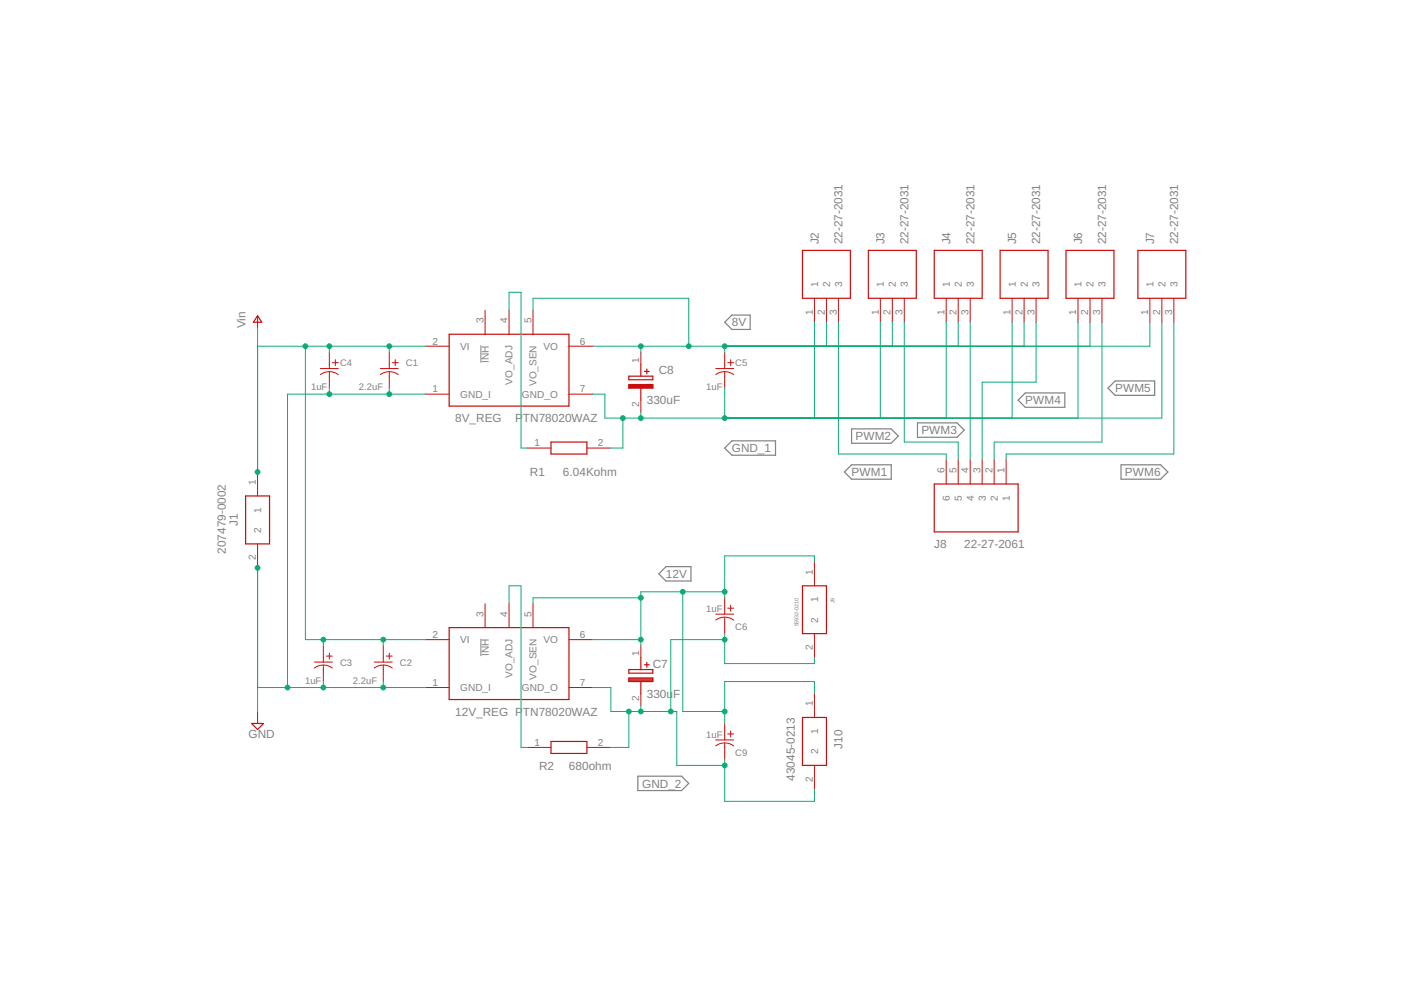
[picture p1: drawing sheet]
<svg xmlns="http://www.w3.org/2000/svg" width="297mm" height="210mm" viewBox="0 0 297 210" stroke-linecap="round" stroke-linejoin="round" font-family="sans-serif">
<path d="M102 73.2v3.7M102 135.4v3.7" fill="none" stroke="#808080" stroke-width=".21"/>
<path d="M153.6 68.3l1.6-1.5h3.8v3h-3.8zM153.6 95l1.6-1.5h9.2v3h-9.2zM180.6 90.9h8.3l1.6 1.6-1.6 1.5h-8.3zM194.5 89.7h8.4l1.5 1.5-1.5 1.5h-8.4zM215.9 84.8l1.5-1.5h8.4v3.1h-8.4zM234.9 82.3l1.5-1.5h8.4v3h-8.4zM237.7 98.6h8.4l1.5 1.5-1.5 1.5h-8.4zM179 100.1l1.6-1.5h8.4v3h-8.4zM139.7 121.7l1.5-1.6h5.3v3.1h-5.3zM135.2 164.6h9.3l1.5 1.5-1.5 1.5h-9.3z" fill="none" stroke="#808080" stroke-width=".25"/>
<g fill="none" stroke="#c90d0c" stroke-width=".25">
<path d="M170.1 53.1h10.2v10.1h-10.2zM184.1 53.1h10.2v10.1h-10.2zM198.1 53.1h10.1v10.1h-10.1zM212 53.1h10.2v10.1h-10.2zM226 53.1h10.2v10.1h-10.2zM241.3 53.1h10.1v10.1h-10.1zM54.6 66.9l.9 1.4h-1.8zM95.2 70.9h25.4v15.2h-25.4zM133.3 79.8h5.1v.7h-5.1zM135.9 77.2v2.6M136.6 78.7h1M137.1 78.2v1"/>
<path d="M116.8 93.7h7.6v2.6h-7.6zM133.3 81.5h5.1v.8h-5.1zM133.3 82.2h5.1M133.3 82h5.1M133.3 81.7h5.1M135.9 82.3v2.5M52.1 105.2h5v10.1h-5zM198.1 102.6h17.8v10.2h-17.8zM95.2 133.1h25.4v15.2h-25.4zM135.9 139.4v2.6M170.1 124.2h5.1v10.1h-5.1zM53.3 153.4h2.6l-1.3 1.3z"/>
<path d="M116.8 157.2h7.6v2.5h-7.6zM133.3 142h5.1v.7h-5.1zM133.3 143.7h5.1v.8h-5.1zM133.3 144.4h5.1M133.3 144.2h5.1M133.3 143.9h5.1M135.9 144.5v2.5M136.6 140.9h1M137.1 140.4v1.1M170.1 152.1h5.1v10.2h-5.1z"/>
</g>
<g fill="none" stroke="#c90d0c" stroke-width=".21">
<path d="M54.6 67.1v2.5M67.9 79.4a3.2 3.2 0 0 1 3.8 0M67.9 78.1h3.8M69.8 74.7v3.4M69.8 78.8v3.5M70.5 76.9h1.2M71.1 76.3v1.2M80.6 79.4a3.2 3.2 0 0 1 3.8 0M80.6 78.1h3.8M82.5 74.7v3.4M82.5 78.8v3.5M83.2 76.9h1.2"/>
<path d="M83.8 76.3v1.2M90.1 73.4h5.1M102.8 65.8v5.1M107.9 65.8v5.1M113 65.8v5.1M120.6 73.4h5.1M135.9 74.7v2.5M151.7 79.4a3.2 3.2 0 0 1 3.9 0M151.7 78.1h3.9M153.6 74.7v3.4M153.6 78.8v3.5M154.3 76.9h1.3"/>
<path d="M154.9 76.3v1.2M172.7 63.2v5.1M175.2 63.2v5.1M177.8 63.2v5.1M186.6 63.2v5.1M189.2 63.2v5.1M191.7 63.2v5.1M200.6 63.2v5.1M203.2 63.2v5.1M205.7 63.2v5.1M214.6 63.2v5.1M217.1 63.2v5.1"/>
<path d="M219.7 63.2v5.1M228.6 63.2v5.1M231.1 63.2v5.1M233.6 63.2v5.1M243.8 63.2v5.1M246.3 63.2v5.1M248.9 63.2v5.1M90.1 83.6h5.1M111.7 95h5.1M120.6 83.6h5.1M124.4 95h5.1M135.9 84.8v2.6"/>
<path d="M200.6 97.5v5.1M203.2 97.5v5.1M205.7 97.5v5.1M208.2 97.5v5.1M210.8 97.5v5.1M213.3 97.5v5.1M54.6 100.1v5.1M54.6 115.3v5.1M172.7 119.1v5.1M68.6 136.9v3.5M69.2 139.1h1.3M69.8 138.5v1.2"/>
<path d="M81.3 136.9v3.5M81.9 139.1h1.3M82.5 138.5v1.2M90.1 135.6h5.1M102.8 128v5.1M107.9 128v5.1M113 128v5.1M120.6 135.6h5.1M135.9 136.9v2.5M151.7 131.5a3.1 3.1 0 0 1 3.9 0M151.7 130.2h3.9M153.6 126.7v3.5"/>
<path d="M153.6 130.9v3.4M154.3 128.9h1.3M154.9 128.3v1.3M172.7 134.3v5.1M54.6 150.9v2.5M66.7 141.6a3.1 3.1 0 0 1 3.8 0M66.7 140.4h3.8M68.6 141v3.5M79.4 141.6a3.1 3.1 0 0 1 3.8 0M79.4 140.4h3.8M81.3 141v3.5M90.1 145.8h5.1"/>
<path d="M111.7 158.5h5.1M120.6 145.8h5.1M124.4 158.5h5.1M135.9 147v2.6M151.7 158.2a3.1 3.1 0 0 1 3.9 0M151.7 156.9h3.9M153.6 153.4v3.5M153.6 157.5v3.5M154.3 155.6h1.3M154.9 155v1.3M172.7 147v5.1M172.7 162.3v5.1"/>
</g>
<g fill="none" stroke="#0dab76" stroke-width=".21">
<path d="M54.6 73.4h35.5M54.6 69.6v30.5M64.7 73.4v62.2h25.4M69.8 73.4v1.3M82.5 73.4v1.3M107.9 65.8v-3.8h2.6v33h1.2M113 65.8v-2.6h33v10.2M135.9 73.4v1.3M153.6 73.4v1.3M172.7 68.3v20.3M175.2 68.3v5.1M177.8 68.3v28h22.8v1.2"/>
<path d="M186.6 68.3v20.3M189.2 68.3v5.1M191.7 68.3v25.4h11.5v3.8M200.6 68.3v20.3M203.2 68.3v5.1M205.7 68.3v29.2M214.6 68.3v20.3M217.1 68.3v5.1M219.7 68.3v12.7h-11.5v16.5M228.6 68.3v20.3M231.1 68.3v5.1M233.6 68.3v25.4h-22.8v3.8"/>
<path d="M243.8 68.3v5.1h-118.1M246.3 68.3v20.3h-118.1v-5h-2.5M248.9 68.3v28h-35.6v1.2M69.8 82.3v1.3M82.5 82.3v1.3M90.1 83.6h-29.1v62.2M132.1 88.6v6.4h-2.6M135.9 87.4v1.2M153.6 82.3v6.3M172.7 119.1v-1.2h-19.1v8.8M54.6 120.4v30.5M68.6 135.6v1.3"/>
<path d="M81.3 135.6v1.3M107.9 128v-3.8h2.6v34.3h1.2M125.7 135.6h10.2M135.9 126.7h-22.9v1.3M144.8 125.5v25.4h8.8M153.6 134.3v6.4h19.1v-1.3M153.6 125.5h-17.7v11.4M153.6 135.6h-11.4v15.3M54.6 145.8h35.5M68.6 144.5v1.3M81.3 144.5v1.3M125.7 145.8h3.8v5.1h14v11.4h10.1"/>
<path d="M133.3 150.9v7.6h-3.8M135.9 149.6v1.3M172.7 147v-2.5h-19.1v8.9M153.6 161v8.9h19.1v-2.5"/>
</g>
<g fill="#0dab76" stroke="#0dab76" stroke-width=".21">
<circle cx="135.9" cy="73.4" r=".51"/>
<circle cx="146" cy="73.4" r=".51"/>
<circle cx="153.6" cy="73.4" r=".51"/>
<circle cx="135.9" cy="88.6" r=".51"/>
<circle cx="132.1" cy="88.6" r=".51"/>
<circle cx="153.6" cy="88.6" r=".51"/>
<circle cx="135.9" cy="135.6" r=".51"/>
<circle cx="144.8" cy="125.5" r=".51"/>
<circle cx="135.9" cy="126.7" r=".51"/>
<circle cx="153.6" cy="125.5" r=".51"/>
<circle cx="153.6" cy="150.9" r=".51"/>
<circle cx="135.9" cy="150.9" r=".51"/>
<circle cx="142.2" cy="150.9" r=".51"/>
<circle cx="133.3" cy="150.9" r=".51"/>
<circle cx="153.6" cy="135.6" r=".51"/>
<circle cx="153.6" cy="162.3" r=".51"/>
<circle cx="69.8" cy="73.4" r=".51"/>
<circle cx="82.5" cy="73.4" r=".51"/>
<circle cx="64.7" cy="73.4" r=".51"/>
<circle cx="68.6" cy="135.6" r=".51"/>
<circle cx="81.3" cy="135.6" r=".51"/>
<circle cx="54.6" cy="100.1" r=".51"/>
<circle cx="68.6" cy="145.8" r=".51"/>
<circle cx="81.3" cy="145.8" r=".51"/>
<circle cx="61" cy="145.8" r=".51"/>
<circle cx="69.8" cy="83.6" r=".51"/>
<circle cx="82.5" cy="83.6" r=".51"/>
<circle cx="54.6" cy="120.4" r=".51"/>
</g>
<g font-size="2.5" fill="#808080">
<text x="173.6" y="51.8" transform="rotate(-90 173.6 51.8)">J2</text>
<text x="178.7" y="51.8" transform="rotate(-90 178.7 51.8)">22-27-2031</text>
<text x="187.5" y="51.8" transform="rotate(-90 187.5 51.8)">J3</text>
<text x="192.6" y="51.8" transform="rotate(-90 192.6 51.8)">22-27-2031</text>
<text x="201.5" y="51.8" transform="rotate(-90 201.5 51.8)">J4</text>
<text x="206.6" y="51.8" transform="rotate(-90 206.6 51.8)">22-27-2031</text>
<text x="215.5" y="51.8" transform="rotate(-90 215.5 51.8)">J5</text>
<text x="220.6" y="51.8" transform="rotate(-90 220.6 51.8)">22-27-2031</text>
<text x="229.4" y="51.8" transform="rotate(-90 229.4 51.8)">J6</text>
<text x="234.5" y="51.8" transform="rotate(-90 234.5 51.8)">22-27-2031</text>
<text x="244.7" y="51.8" transform="rotate(-90 244.7 51.8)">J7</text>
<text x="249.8" y="51.8" transform="rotate(-90 249.8 51.8)">22-27-2031</text>
<text x="52.1" y="69.6" transform="rotate(-90 52.1 69.6)">Vin</text>
<text x="155.2" y="69.2">8V</text>
<text x="139.7" y="79.4">C8</text>
<text x="236.4" y="83.2">PWM5</text>
<text x="96.5" y="89.5">8V_REG</text>
<text x="109.2" y="89.5">P</text>
<text x="110.9" y="89.5">TN78020WAZ</text>
<text x="137.1" y="85.7">330uF</text>
<text x="217.4" y="85.7">PWM4</text>
<text x="155.2" y="95.9">GND_1</text>
<text x="181.4" y="93.3">PWM2</text>
<text x="195.3" y="92.1">PWM3</text>
<text x="112.4" y="101">R1</text>
<text x="119.4" y="101">6.04Kohm</text>
<text x="180.6" y="101">PWM1</text>
<text x="238.5" y="101">PWM6</text>
<text x="50.4" y="111.6" transform="rotate(-90 50.4 111.6)">J1</text>
<text x="47.9" y="117.4" transform="rotate(-90 47.9 117.4)">207479-0002</text>
<text x="198.1" y="116.2">J8</text>
<text x="204.4" y="116.2">22-27-2061</text>
<text x="141.2" y="122.5">12V</text>
<text x="138.4" y="141.6">C7</text>
<text x="137.1" y="147.9">330u</text>
<text x="142.7" y="147.9">F</text>
<text x="96.5" y="151.7">12V_REG P</text>
<text x="110.9" y="151.7">TN78020WAZ</text>
<text x="52.7" y="156.6">GND</text>
<text x="178.7" y="158.7" transform="rotate(-90 178.7 158.7)">J10</text>
<text x="114.3" y="163.2">R2</text>
<text x="120.6" y="163.2">680ohm</text>
<text x="136.2" y="167">GND_2</text>
<text x="168.5" y="165.5" transform="rotate(-90 168.5 165.5)">43045-0213</text>
</g>
<g font-size="2.1" fill="#808080">
<text x="173.4" y="60.9" transform="rotate(-90 173.4 60.9)">1</text>
<text x="176" y="60.9" transform="rotate(-90 176 60.9)">2</text>
<text x="178.5" y="60.9" transform="rotate(-90 178.5 60.9)">3</text>
<text x="187.4" y="60.9" transform="rotate(-90 187.4 60.9)">1</text>
<text x="190" y="60.9" transform="rotate(-90 190 60.9)">2</text>
<text x="192.5" y="60.9" transform="rotate(-90 192.5 60.9)">3</text>
<text x="201.4" y="60.9" transform="rotate(-90 201.4 60.9)">1</text>
<text x="203.9" y="60.9" transform="rotate(-90 203.9 60.9)">2</text>
<text x="206.5" y="60.9" transform="rotate(-90 206.5 60.9)">3</text>
<text x="215.3" y="60.9" transform="rotate(-90 215.3 60.9)">1</text>
<text x="217.9" y="60.9" transform="rotate(-90 217.9 60.9)">2</text>
<text x="220.4" y="60.9" transform="rotate(-90 220.4 60.9)">3</text>
<text x="229.3" y="60.9" transform="rotate(-90 229.3 60.9)">1</text>
<text x="231.9" y="60.9" transform="rotate(-90 231.9 60.9)">2</text>
<text x="234.4" y="60.9" transform="rotate(-90 234.4 60.9)">3</text>
<text x="244.6" y="60.9" transform="rotate(-90 244.6 60.9)">1</text>
<text x="247.1" y="60.9" transform="rotate(-90 247.1 60.9)">2</text>
<text x="249.6" y="60.9" transform="rotate(-90 249.6 60.9)">3</text>
<text x="102.5" y="68.5" transform="rotate(-90 102.5 68.5)">3</text>
<text x="107.6" y="68.5" transform="rotate(-90 107.6 68.5)">4</text>
<text x="112.7" y="68.5" transform="rotate(-90 112.7 68.5)">5</text>
<text x="172.3" y="66.8" transform="rotate(-90 172.3 66.8)">1</text>
<text x="174.9" y="66.8" transform="rotate(-90 174.9 66.8)">2</text>
<text x="177.4" y="66.8" transform="rotate(-90 177.4 66.8)">3</text>
<text x="186.3" y="66.8" transform="rotate(-90 186.3 66.8)">1</text>
<text x="188.8" y="66.8" transform="rotate(-90 188.8 66.8)">2</text>
<text x="191.4" y="66.8" transform="rotate(-90 191.4 66.8)">3</text>
<text x="200.3" y="66.8" transform="rotate(-90 200.3 66.8)">1</text>
<text x="202.8" y="66.8" transform="rotate(-90 202.8 66.8)">2</text>
<text x="205.3" y="66.8" transform="rotate(-90 205.3 66.8)">3</text>
<text x="214.2" y="66.8" transform="rotate(-90 214.2 66.8)">1</text>
<text x="216.8" y="66.8" transform="rotate(-90 216.8 66.8)">2</text>
<text x="219.3" y="66.8" transform="rotate(-90 219.3 66.8)">3</text>
<text x="228.2" y="66.8" transform="rotate(-90 228.2 66.8)">1</text>
<text x="230.7" y="66.8" transform="rotate(-90 230.7 66.8)">2</text>
<text x="233.3" y="66.8" transform="rotate(-90 233.3 66.8)">3</text>
<text x="243.4" y="66.8" transform="rotate(-90 243.4 66.8)">1</text>
<text x="246" y="66.8" transform="rotate(-90 246 66.8)">2</text>
<text x="248.5" y="66.8" transform="rotate(-90 248.5 66.8)">3</text>
<text x="91.7" y="73.1">2</text>
<text x="97.6" y="74.2">VI</text>
<text x="103.6" y="76.9" transform="rotate(-90 103.6 76.9)">INH</text>
<text x="115.2" y="74.2">VO</text>
<text x="123" y="73.1">6</text>
<text x="135.5" y="76.9" transform="rotate(-90 135.5 76.9)">1</text>
<text x="91.7" y="83.2">1</text>
<text x="108.7" y="81.5" transform="rotate(-90 108.7 81.5)">VO_ADJ</text>
<text x="113.8" y="81.9" transform="rotate(-90 113.8 81.9)">VO_SEN</text>
<text x="123" y="83.2">7</text>
<text x="97.6" y="84.3">GND_I</text>
<text x="110.7" y="84.3">GND_O</text>
<text x="135.5" y="86.4" transform="rotate(-90 135.5 86.4)">2</text>
<text x="113.3" y="94.6">1</text>
<text x="126.8" y="94.6">2</text>
<text x="200.3" y="100.3" transform="rotate(-90 200.3 100.3)">6</text>
<text x="202.8" y="100.3" transform="rotate(-90 202.8 100.3)">5</text>
<text x="205.3" y="100.3" transform="rotate(-90 205.3 100.3)">4</text>
<text x="207.9" y="100.3" transform="rotate(-90 207.9 100.3)">3</text>
<text x="210.4" y="100.3" transform="rotate(-90 210.4 100.3)">2</text>
<text x="213" y="100.3" transform="rotate(-90 213 100.3)">1</text>
<text x="54.2" y="102.8" transform="rotate(-90 54.2 102.8)">1</text>
<text x="201.4" y="106.1" transform="rotate(-90 201.4 106.1)">6</text>
<text x="203.9" y="106.1" transform="rotate(-90 203.9 106.1)">5</text>
<text x="206.5" y="106.1" transform="rotate(-90 206.5 106.1)">4</text>
<text x="209" y="106.1" transform="rotate(-90 209 106.1)">3</text>
<text x="211.5" y="106.1" transform="rotate(-90 211.5 106.1)">2</text>
<text x="214.1" y="106.1" transform="rotate(-90 214.1 106.1)">1</text>
<text x="55.4" y="113" transform="rotate(-90 55.4 113)">2</text>
<text x="55.4" y="108.7" transform="rotate(-90 55.4 108.7)">1</text>
<text x="54.2" y="118.8" transform="rotate(-90 54.2 118.8)">2</text>
<text x="172.3" y="121.9" transform="rotate(-90 172.3 121.9)">1</text>
<text x="102.5" y="130.7" transform="rotate(-90 102.5 130.7)">3</text>
<text x="107.6" y="130.7" transform="rotate(-90 107.6 130.7)">4</text>
<text x="112.7" y="130.7" transform="rotate(-90 112.7 130.7)">5</text>
<text x="173.4" y="127.7" transform="rotate(-90 173.4 127.7)">1</text>
<text x="91.7" y="135.3">2</text>
<text x="97.6" y="136.4">VI</text>
<text x="115.2" y="136.4">VO</text>
<text x="123" y="135.3">6</text>
<text x="172.3" y="137.9" transform="rotate(-90 172.3 137.9)">2</text>
<text x="173.4" y="132" transform="rotate(-90 173.4 132)">2</text>
<text x="103.6" y="139.1" transform="rotate(-90 103.6 139.1)">INH</text>
<text x="108.7" y="143.7" transform="rotate(-90 108.7 143.7)">VO_ADJ</text>
<text x="135.5" y="139.1" transform="rotate(-90 135.5 139.1)">1</text>
<text x="91.7" y="145.4">1</text>
<text x="97.6" y="146.5">GND_I</text>
<text x="110.7" y="146.5">GND_O</text>
<text x="113.8" y="144.1" transform="rotate(-90 113.8 144.1)">VO_SEN</text>
<text x="123" y="145.4">7</text>
<text x="135.5" y="148.6" transform="rotate(-90 135.5 148.6)">2</text>
<text x="172.3" y="149.8" transform="rotate(-90 172.3 149.8)">1</text>
<text x="173.4" y="155.7" transform="rotate(-90 173.4 155.7)">1</text>
<text x="113.3" y="158.1">1</text>
<text x="126.8" y="158.1">2</text>
<text x="173.4" y="160" transform="rotate(-90 173.4 160)">2</text>
<text x="172.3" y="165.8" transform="rotate(-90 172.3 165.8)">2</text>
</g>
<g font-size="2" fill="#808080">
<text x="72.1" y="77.7">C4</text>
<text x="86.1" y="77.7">C1</text>
<text x="155.9" y="77.7">C5</text>
<text x="66" y="82.8">1uF</text>
<text x="76.1" y="82.8">2.2uF</text>
<text x="149.8" y="82.8">1uF</text>
<text x="149.8" y="129.7">1uF</text>
<text x="155.9" y="133.5">C6</text>
<text x="72.1" y="141.2">C3</text>
<text x="84.8" y="141.2">C2</text>
<text x="64.7" y="145">1uF</text>
<text x="74.8" y="145">2.2uF</text>
<text x="149.8" y="156.4">1uF</text>
<text x="155.9" y="160.2">C9</text>
</g>
<g font-size="1.1" fill="#808080">
<text x="176.9" y="127.9" transform="rotate(-90 176.9 127.9)">J9</text>
<text x="169.3" y="132.8" transform="rotate(-90 169.3 132.8)">55932-0210</text>
</g>
</svg>
